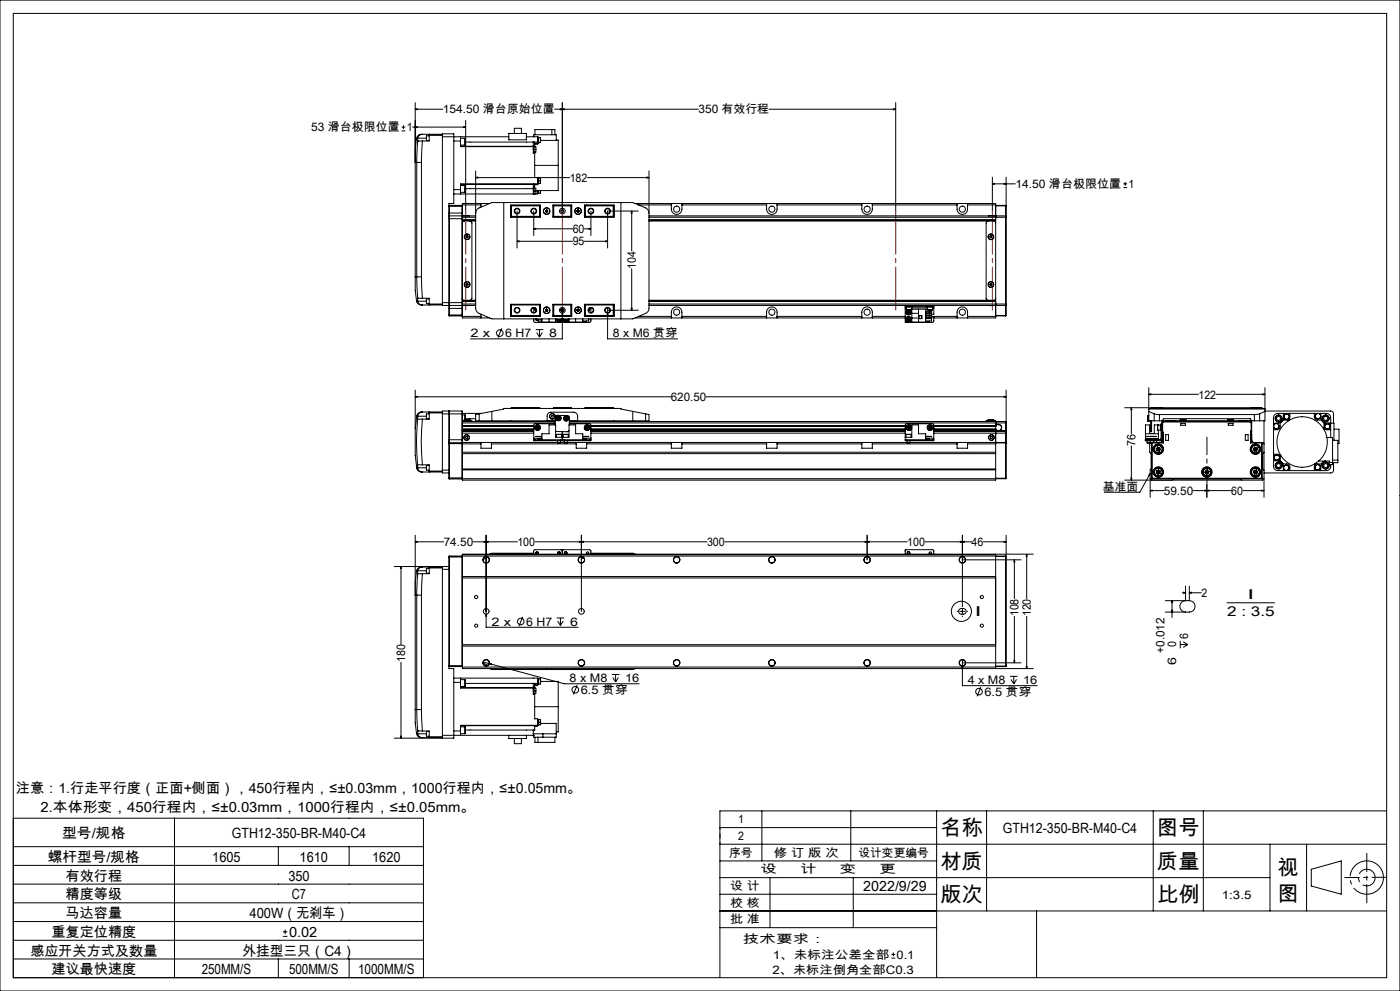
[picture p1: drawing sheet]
<svg xmlns="http://www.w3.org/2000/svg" width="420mm" height="297mm" viewBox="0 0 420 297" stroke-linecap="round" stroke-linejoin="round" font-family="sans-serif">
<g fill="none" stroke="#000" stroke-width=".3">
<path d="M0 0h420v297h-420zM4 4h412v289h-412zM120.5 39.2h1.1M120.5 38.1h1.1M121 37.5v1.2M123.8 38.1h15.9M124.6 32.7l.6-.1v.3zM124.6 38.1l.6-.1v.2zM124.6 32.7h8.2M124.6 30.8v52.2M139.1 38l.6 .1-.6 .1zM139.7 36.1v27.1"/>
<path d="M165.6 38.8v1.6M166.4 32.7h43.1M168.1 32.6l.6 .1-.6 .2zM168.7 32.7l.6-.1v.3zM168.7 30.8v32.4M230.7 32.7h38M268.1 32.6l.6 .1-.6 .2zM268.7 30.8v32.4M125 41.5l-.4 3.2v4h.4M125 41.5l.3 .1M125 48.7h1.4M125 48.7v34.3"/>
<path d="M125.3 41.6v.7M125.3 42.3l-.3 6.4M125.3 42.3h.1M125.3 42.3h1.4M125.3 41.4v.2M125.3 41.4h2.6M126.4 48.7v34.3M126.7 40.2a1.49 1.49 0 0 0-1.7 1.3M126.7 42.3l-.3 6.4M126.7 40.2l-.2 .1a1.37 1.37 0 0 0-1.2 1.1M126.7 40.2h6M127.9 40.7l.1 1.4"/>
<path d="M128 40.7h.1M128 40.7v1.4M128 40.7h.8M128 42.1h.8M128.8 40.2v.4M128.8 40.6v1.7h-2.1M128.8 40.6h3.9M132.7 41v-.9h3.4v20.9h-1.4v30.5M132.7 41v49.7M132.7 41h19.9M136.1 42.3h2M136.1 56.8h2"/>
<path d="M138.1 42.3v1.7h22.1v1.6h-.2M138.1 56.8v1.3M138.1 41v1.3M138.1 43.5h1.4M138.1 41.4h1.4M138.1 57.6h1.4M138.1 55.6h1.4M138.1 55.2h23.2M138.1 43.8h21.9M139.5 41.4v2.1M139.5 55.6v2M139.6 42.6h21.7"/>
<path d="M139.6 56.5h20.4M142.7 53.2l.6-.1v.3zM142.7 51.2v41.5l.7 1.1 4.2 1.8h42.2l4.4-2 .4-.6 .1-.6v-41.2M142.7 53.2h28.2M152.6 40h5.3v1.9h-5.3zM154.3 40v-1.6h2.1v1.6M157.9 41h3.4v1.6M160 43.8v1M160 44.8v1.1h.4M160 55.2h.1M160 42.6h.1M160 42.6v1.2"/>
<path d="M160 55.2v1.3M160 56.5v1.6M160 58.1h.1M160 56.4l.8 .1v.8M160 41h.1M160 44.8h.8M160 56.1h.4M160 43.7h.4M160 57.3h.8M160.1 41v-.6h6.8v1.7h-4.7M160.2 44h.6v.8M160.2 56.4v1.7"/>
<path d="M160.4 45.6v.3M160.4 56.1v.4M160.4 45.9v7.3h.9v1.9M160.4 43.7v.3M160.4 58.1h.1M160.4 49.6h7.1M160.5 40.4v-1.6h6v1.6M160.8 44.8v.8h-.6M160.8 57.3v.8h-.6M161.3 55.1v.1M161.3 53.3l.1 1.8M161.3 55.2l-.9 .1v.8"/>
<path d="M161.3 42.6v.4M161.3 43h-.9v.7M161.3 41.1h.3v1.7h-.3M161.3 55.1h-23.2v1.7M161.3 43v.2h-.9M161.3 57.1v1h-25.2M161.3 54.2h.9M161.4 53.4h.8v.8M161.4 41.1v1.7M161.4 57.1v.9M161.6 53.4v1.7h-.3M161.6 41.2h.6v1.6h-.6"/>
<path d="M161.6 57.1v.9h-.3M162.2 54.2v.8h-.6M162.2 57.1v.8h-.6M166.9 42h.6v7.6M167.5 49.6v7.5h-6.7M176.2 53.2h18.5M194.1 53.1l.6 .1-.6 .2zM297.7 55.1l.6-.1v.2zM297.7 55.1h6.9M297.7 53.1v10.1M301.2 55l.6 .1-.6 .1zM301.8 53.1v11.7"/>
<path d="M337 56.2h1.1M337 55.1h1.1M337.6 54.5v1.2M134.7 65.5h4M134.7 63.8h4M134.7 61.9h4M134.8 64.7v26.8M134.8 61.6v3.1M134.8 64.7h3.8M134.8 64.7l-.1 .1M134.8 61.6h-.1M134.8 61.6h3.8"/>
<path d="M138.6 64.7v26.8M138.6 61.6v3.1M138.6 64.7l.1 .1M138.6 61.6h.1M138.7 64.7v.1M138.7 64.8v.7M138.7 65.5v25.2M138.7 64.7h4M138.7 66h4M138.7 61.4h5.6M138.7 65.1h4M138.7 65.9h4"/>
<path d="M139.1 64.7h1.7M140 70.7h.3l.2 .3-.2 .3h-.4l-.1-.3zM141 66.2l.4 .2 .2 .4v22.6l-.2 .4-.4 .2M142.7 66.2h-3.4l-.5 .3-.1 .3M142.7 63.9l.3-1 .4-.4 4.2-1.8h42.2l4.2 1.8 .6 .7 .1 .7M144.3 61v1.1M146.9 61h-8.2v3.7M151.1 60.7v34.9M153.2 64.7h.1M153.2 61.5h8.9v3.5h-8.9zM153.3 61.6v3.4M153.3 61.6h8.8"/>
<path d="M153.3 61.6l.1 .1M153.4 61.7v3.1M153.4 64.8l-.1 .2h8.8M153.4 64.8h8.5M153.4 61.7h8.5M155.1 72.3l.6-.1v.3zM155.1 63.2v11.1M155.1 72.3h16.7M160.1 68.6l.6-.2v.3zM160.1 63.2v7.4M160.1 68.6h11.7M161.9 61.7v3.1"/>
<path d="M161.9 61.7l.1-.1v3.4l-.1-.2M163.7 63.4l.3 .2M163.7 63.1v.3M164 62.9l.3 .2M164 62.9l-.3 .2M164.3 63.1v.3M164.3 63.4l-.3 .2M165.9 61.5l.1 .1M165.9 61.5h5.6v3.5h-5.6zM165.9 61.6h5.6M165.9 65h5.6M166 61.6v3.4l.1-.2"/>
<path d="M166 61.6l.1 .1M166.1 61.7v3.1M166.1 64.8h5.2M166.1 61.7h5.2M171.3 61.7l.1-.1v3.4l-.1-.2M171.3 61.7v3.1M173.1 63.1v.3M173.1 63.4l.3 .2M173.4 62.9l.3 .2M173.4 62.9l-.3 .2M173.7 63.1v.3M173.7 63.4l-.3 .2"/>
<path d="M175.3 68.6h2M175.3 61.5h8.9v3.5h-8.9zM175.3 61.6h8.8M175.3 72.3h7M175.6 61.7l-.2-.1v3.4l.2-.2M175.6 61.7v3.1M175.6 64.8h8.4M175.6 61.7h8.4M176 61.5v.1M176.7 68.4l.6 .2-.6 .1zM177.3 63.2v7.4M181.7 72.2l.6 .1-.6 .2z"/>
<path d="M184 61.7v3.1M184 64.8l.1 .2h-8.8M184.1 61.6v3.4M184.1 64.7h.1M184.1 61.6l-.1 .1M186.3 60.7v34.9M189.5 63.2l.2 .6h-.4zM189.5 63.2v12M190.5 61h108.2v34.3h-18.6M191.5 63.2h-9.2v11.1M191.5 61.4h9.9M194.7 66.2h103.4l.4 .2 .2 .4"/>
<path d="M194.7 64.7h107M194.7 66h104M194.7 65.1h107M194.7 65.9h104M201.4 61a2.95 2.95 0 0 0 .5 2.8 1.58 1.58 0 0 0 1.7 .3 1.58 1.58 0 0 0 1-1.4v-1.7M204.6 61.4h25.4M230 61a3.2 3.2 0 0 0 .4 2.8 1.58 1.58 0 0 0 1.7 .3 1.58 1.58 0 0 0 1-1.4v-1.7M233.1 61.4h25.5M258.6 61a3.2 3.2 0 0 0 .4 2.8 1.58 1.58 0 0 0 1.7 .3 1.58 1.58 0 0 0 1-1.4v-1.7M261.7 61.4h25.4M287.1 61a3.2 3.2 0 0 0 .5 2.8 1.58 1.58 0 0 0 1.7 .3 1.58 1.58 0 0 0 1-1.4v-1.7M290.3 61.4h8.4"/>
<path d="M296.4 66.2l-.4 .2-.2 .4v22.6l.2 .4 .4 .2M296.6 64.7h1.7M297.2 70.7h.3l.1 .3-.2 .3-.4-.1zM298.7 61.6h3M298.7 61.7h3M301.7 64.7v.4M301.7 65.1h.1M301.7 64.7l.1 .1M301.7 61.6v.1M301.7 61.7v3M301.7 65.1v26M301.8 64.8v.3"/>
<path d="M301.8 65.1v26M124.6 83v4l.4 3.2M124.6 83h.4M125 90.2a1.5 1.5 0 0 0 1.7 1.2M125 83l.3 6.4M125 83h1.4M125.3 90.1l-.3 .1M125.3 90.1v.2M125.3 89.4h.1M125.3 89.4h1.4M125.3 89.4v.7M125.3 90.3a1.36 1.36 0 0 0 1.4 1.1"/>
<path d="M125.3 90.3h2.6M126.4 83l.3 6.4M126.7 89.4h2.1v1.7M126.7 91.4h6M128 89.6v1.4M128 89.6h.8M128 91h.8M128.8 91.1v.3M128.8 91.1h3.9M132.7 90.7v.8h2M132.7 90.7h6M134.7 91.5v.9"/>
<path d="M134.7 92.4l.1 2.3M134.7 91.5h.1M134.7 92.4h4M134.7 94.4h4M134.8 91.5v3.2M134.8 91.5h3.8M134.8 94.7h3.8M138.6 91.5v3.2M138.7 89.4l.1 .3 .5 .3h3.4M138.7 91.5h.1M138.7 90.7v.8M138.7 91.5v3.8h8.2"/>
<path d="M138.7 90.3h4M138.7 91.5h4M138.7 94.8h5.6M138.7 91.1h4M138.7 91.5h-.1M138.7 94.6l-.1 .1M139.1 91.5h1.7M139.8 85.2l.3-.3 .3 .2v.3l-.2 .2-.3-.1zM144.3 94.2v1.1M150.5 98.4l-1.1 2.8M153.2 91.5h.1M153.2 91.2h8.9v3.6h-8.9z"/>
<path d="M153.3 91.2v3.5M153.3 94.7h8.8M153.4 91.4h8.5M153.4 94.5h8.5M153.4 91.4v3.1M153.4 94.5l-.1 .2M160.1 95.6v.7l.4 .3h8M160.1 92.2v1.5M160.5 92.9h.3M160.5 92.4v.5M160.7 98.8h2.3M160.8 93h.1"/>
<path d="M160.8 93v.3M160.8 95.7v.2h1.8M160.9 95.9h.4M161 99.7l.9 1.3M161.5 94.7v.1M161.5 95.9v.6h1.1M161.9 91.4v3.1M161.9 91.4l.1-.1v3.4l-.1-.2M161.9 98.8v2.2M162.1 94.8h-1.3M162.1 91.3h-8.8l.1 .1M162.6 95.6v1h12.2v-1"/>
<path d="M162.7 99.7l-.8 1.3M163.7 93.1l.3 .2M163.7 92.8v.3M164 92.6l.3 .2M164 92.6l-.3 .2M164.3 92.8v.4M164.3 93.2l-.3 .1M164.7 95.6v1M165.9 91.2h5.6v3.6h-5.6zM165.9 94.7h5.6M165.9 91.3h5.6M166 94.7l-.1 .1"/>
<path d="M166.1 91.4l-.1-.1v3.4M166.1 91.4h5.2M166.1 94.5h5.2M166.1 91.4v3.1M166.1 94.5l-.1 .2M166.4 94.7v.1M166.6 94.7v.1M166.7 95.6v1M166.8 95.8h1.5M166.8 95.6v.2M167 95.8a.78 .78 0 0 0 .9 .6 .78 .78 0 0 0 .6-.8 .77 .77 0 0 1-.6 .7 .77 .77 0 0 1-.9-.5M167.1 94.7v.1"/>
<path d="M167.4 95.8l.2 .2M167.6 95.8v.2M167.9 95.8l.1 .1M168 95.9l-.4 .1M168 95.8v.1M168.3 92.9h.1M168.3 93.1l.1 .2M168.3 92.8v.1M168.3 95.6v.2M168.4 92.7h.6M168.7 93.8l.1 .6h-.2zM168.7 92.1v9.5h-27.6"/>
<path d="M168.9 95.6a.76 .76 0 0 0 .7 .7 .76 .76 0 0 0 .8-.5 .76 .76 0 0 1-.8 .6 .76 .76 0 0 1-.7-.8zM169.1 95.8h1.5M169.1 92.9h.1M169.1 92.8v.1M169.1 95.6v.2M169.1 93.1l-.1 .2M169.4 95.8v.1M169.4 95.9l.4 .1M169.7 95.8l.1 .2M170 95.8l-.2 .2M170.3 94.7v.1M170.6 95.6v.2"/>
<path d="M170.7 95.6v1M170.9 94.7v.1M171.3 91.4l.1-.1v3.4l-.1-.2M171.3 91.4v3.1M172.7 95.6v1M173.1 92.8v.3M173.1 93.1l.3 .2M173.4 92.6l.3 .2M173.4 92.6l-.3 .2M173.7 92.8v.4M173.7 93.2l-.3 .1M175.3 94.8h1.3"/>
<path d="M175.3 91.2h8.9v3.6h-8.9zM175.3 94.7h8.8M175.3 91.3h8.8l-.1 .1M175.6 91.4l-.2-.1v3.4l.2-.2M175.6 91.4h8.4M175.6 94.5h8.4M175.6 91.4v3.1M175.9 94.7v.1M175.9 96.2v.3h-1.1M176 94.7v.1M176.6 92.9h.3M176.6 95.7v.5h-1.8"/>
<path d="M176.9 92.9h-.3M176.9 92.4v.5M177.3 95.6v.7l-.5 .3h-7.9M177.3 92.2v1.5M182.3 93.8l.1 .6h-.3zM182.3 92.1v9.5h21M182.3 93h9.2M184 91.4v3.1M184 94.5l.1 .2M184.1 91.2v3.5M184.1 91.5h.1M189.3 92.4h.4l-.2 .6z"/>
<path d="M189.5 80.5v12.5M190.5 95.3h81.1M191.5 94.8h9.9M194.7 90.3h104M194.7 91.5h107M194.7 91.1h107M201.4 95.3a2.98 2.98 0 0 1 .5-2.9 1.58 1.58 0 0 1 1.7-.3 1.58 1.58 0 0 1 1 1.5v1.7M204.6 94.8h25.4M230 95.3a3.2 3.2 0 0 1 .4-2.9 1.58 1.58 0 0 1 1.7-.3 1.58 1.58 0 0 1 1 1.5v1.7M233.1 94.8h25.5M258.6 95.3a3.2 3.2 0 0 1 .4-2.9 1.58 1.58 0 0 1 1.7-.3 1.58 1.58 0 0 1 1 1.5v1.7M261.7 94.8h9.9"/>
<path d="M271.6 91.8h.4M271.6 91.8v.4M271.6 92.2v4.4h6.1v-3.9h-4.2M271.6 91.5v.3M271.6 92.7h.3M271.6 92.2h.3M271.9 91.8v.3h1.6v-.3M271.9 92.9h1M271.9 92.9h1.6M271.9 92.1v.8M272 91.5v.3M272 91.8h7.7"/>
<path d="M272.2 93.8l.3 .2M272.2 95.5v.4M272.2 95.5l.8 .2M272.2 92.9a.76 .76 0 0 0-.3 1 .76 .76 0 0 0 1 .4 .76 .76 0 0 0 .4-1M272.2 93.3v.5M272.2 93.3l.4 .3M272.2 95.9l.4 .1M272.3 92.9a.74 .74 0 0 0-.4 1 .74 .74 0 0 0 .9 .4 .74 .74 0 0 0 .4-1M272.5 95.2l.4 .1M272.5 95.2l-.3 .3M272.5 95.2l.1 .8M272.6 93.6l.3 .3"/>
<path d="M272.6 93.6l-.1 .4M272.6 93.6l-.4 .2M272.6 93.2l.3 .2M272.6 93.2l-.4 .1M272.6 93.2v.4M272.8 92.9l.4 .4M272.9 95.3l.1 .4M272.9 95.3l-.7 .6M272.9 92.9l.4 .4M272.9 93.9l-.4 .1M272.9 93.4v.5M272.9 93.4l-.3 .2"/>
<path d="M273 95.7l-.4 .3M273.5 92.9h-.6M273.5 92.1v.8M273.5 92.2h4.7M273.5 92.7v3.9M273.5 93.9h2.1M273.5 95.3h2.1M275.6 92.7v3.9M275.6 94.6h.9v.9h-.9zM277.7 93.3h1.8v.4M277.7 94h1.8v.5h-1.8M277.7 94.8h1.8v.4h-1.8"/>
<path d="M277.7 95.5h1.8M277.7 93.7h1.8M277.7 92.7h.5M278.1 91.8v.3h1.7M278.2 92.9h1.6M278.2 92.1v.8M278.8 95.2v.3a.35 .35 0 0 1 .3-.3 .35 .35 0 0 1 .4 .3M278.8 92.9v.4M278.8 94.5v.3M278.8 96.2v.3h-1.1M278.9 93.3h.4M279 95.3h.2"/>
<path d="M279.5 93.7l-.4 .3-.3-.3v.3M279.5 93.5v.2M279.5 95.5v.2M279.5 95h.6v1.3l-.4 .3h-7.9M279.5 95.5v.7h-1.8M279.5 94.8h7.6M279.7 91.8h.4M279.7 91.5v.3M279.8 92.1v.8M279.8 92.2h.3M279.8 92.1h.1M279.9 91.8v.3"/>
<path d="M280.1 91.8v.4M280.1 91.5v.3M280.1 92.2v2h-.6M287.1 95.3a3.2 3.2 0 0 1 .5-2.9 1.58 1.58 0 0 1 1.7-.3 1.58 1.58 0 0 1 1 1.5v1.7M290.3 94.8h8.4M296.6 91.5l1.6 .1M297 85.2l.2-.3 .3 .2 .1 .3-.3 .2zM298.2 91.6h.1M298.7 89.4l-.2 .4-.4 .2h-103.4M298.7 94.5h3M298.7 94.7h3M301.7 91.1h.1"/>
<path d="M301.7 91.1v.4M301.7 94.5h.1M301.7 94.5v.2M301.7 91.5v3M301.8 91.1v.3M301.8 91.4l-.1 .1M301.8 94.5l-.1 .2M301.8 91.4v3.1M124.6 118.9l.6-.1v.3zM124.6 116.9v11.6M124.6 118.9h76.6M211.8 118.9h90"/>
<path d="M301.2 118.8l.6 .1-.6 .2zM301.8 116.9v26.4M344.6 118.2l.6-.2v.4zM344.6 116.2v9.9M344.6 118.2h14.9M364.8 118.2h14.7M378.9 118l.6 .2-.6 .2zM379.5 116.2v9.9h-1.6M124.6 128.5v8l.4 3.7M125 124.7h.1M125 124.7l.3 .1M125 124.7l-.4 3.8"/>
<path d="M125.3 125.6a74.7 74.7 0 0 0 0 13.7M125.3 125.6h1.4M125.3 139.3v.9M125.3 124.8v.8M125.3 124.7v.1M125.3 124.7h2.6M126.7 123.5h-.2a1.43 1.43 0 0 0-1.5 1.2M126.7 125.6a66.6 66.6 0 0 0 0 13.7M126.7 139.3h-1.4M126.7 123.5a1.44 1.44 0 0 0-1.4 1.2M126.7 139.3h2.1v1.9M126.7 123.5h6"/>
<path d="M127.9 124.7l.1 .8M128 139.5h.1M127.9 139.5v.7M128 124l-.1 .7M128 124.7v.8M128 124v.7M128 139.5v.7M128 124h.8M128 125.5h.8M128 139.5h.8M128.8 123.5v.3M128.8 123.8h3.9"/>
<path d="M128.8 123.8v1.8h-2.1M132.7 124h6M132.7 124v16.9M134.7 123.2v9.5M134.7 123.3l.1 9.4M134.7 132.7l.1 10.8M134.7 131.8h4M134.7 133h4M134.8 132.7v10.8M134.8 132.7h3.8M134.8 132.7h-.1M138.6 123.2h-5.9v.8"/>
<path d="M138.6 123.2v9.5M138.6 123.2l.1 .8M138.6 132.7v10.8M138.6 132.7h.1M138.7 129.1v.2M138.7 124v2.7M138.7 129.3v2.5M138.7 126.1h.6M138.7 131.8v.8M138.7 124.4h.8M138.7 133h5.6M138.7 132.6h5.6"/>
<path d="M138.7 135.5h160M138.7 126.7v2.4M138.7 136h160M138.7 126.3h27.8M138.7 128.6h21.4M138.7 127.7h21.4M138.7 123.9h5.8M138.7 126.7h27.8M138.7 129.3h21.4M138.7 129.1h21.4M138.7 129.8h21.4M139.3 125.8h.1"/>
<path d="M139.3 126.1h2.3v.2M139.3 125.9h1.7M139.3 125.9v.4M139.3 125.8l1.7 .1M139.3 126.1h1.6M139.5 124.4l.1 1.4M139.5 124.4v1.4M139.6 125.5h3.1M139.7 130.9l.6 .1v.3h-.6zM141 125.9v.4M143.8 126.1h20.3v-1.4a1.14 1.14 0 0 1 1.2-1.2h6.8a1.21 1.21 0 0 1 1.2 1.2v1.4h20.4M143.8 124l-1.1 .2v1.9h1.1"/>
<path d="M143.8 124v2.1M144.3 132.6h3.1M144.3 132.6v1.7h3.1v-1.7M147.4 133h25.5M147.4 132.6h19.9M147.6 123.3v2.8M153.3 122.3h8.7M153.3 122.3v.1M153.3 126.1v.2M160.1 128.7h-21.4h21.4M160.1 127.6h-21.4l21.4 .1M160.1 131.8v.3h.4"/>
<path d="M160.1 131.8h.4M160.1 131.3v.5M160.1 131.3h2.5M160.5 131.8h7.8M160.5 132.1h7.8M160.5 131.8v.3M160.9 127.9v.5M160.9 128.4l.4 .2M160.9 127.9l.4 .3M161.3 127.7l-.4 .2M161.3 127.7l.3 .2M161.3 127.7v.5"/>
<path d="M161.3 128.2l.3 .1M161.3 128.2l-.4 .2M161.3 128.2v.4M161.6 128.3l-.3 .3M161.6 127.9v.4M161.6 127.9l-.3 .3M162 122.3v.1M162.6 131.8v-1.8h2.1v-2.7h2v3.8h4v-3.8h2v2.7h2.1v1.8M162.6 131.4h-1.1v.2h1.1M162.6 130.8h-1.8h1.8M164.1 126h2.4M166 122.3h5.4"/>
<path d="M166 122.3v.1M166.5 127l-6.2 .1-.2 .2v4M166.5 127.3l.1-2.4 .4-.4 3.5 .1 .4 .4-.1 2.3M167 130.2h.1M166.9 130.2h1.6M166.9 130.2v.9M167 130.2h1.5M167.1 125.2l.2 .4M167.1 125.2l.5 .1M167.3 125.6l.4 .1M167.3 132.7h.8M167.3 132.1v.6"/>
<path d="M167.5 124.9l-.4 .3M167.5 124.9l.4 .1M167.5 124.9l.1 .4M167.6 125.3l.1 .4M167.6 125.3l.4 .1M167.6 125.3l-.3 .3M167.9 125l.1 .4M167.9 125l-.3 .3M168 125.4l-.3 .3M168.1 132.1v.6M168.1 132.6h1.2M168.3 131.8h.8"/>
<path d="M168.3 132.1h.4M168.3 131.8v.3M168.5 130.2h.1M168.5 130.2v.9M168.7 132.1h.4M168.7 129.4v2.7M168.9 130.2h.1M168.9 130.2h1.6M168.9 130.2v.9M169.1 131.8h7.7M169.1 132.1h7.7M169.1 131.8v.3"/>
<path d="M169.3 132.7h.8M169.3 132.1v.6M169.4 125.3l.1 .4M169.4 125.3l.5 .1M169.5 125.7l.5 .1M169.7 125l-.3 .3M169.7 125l.4 .1M169.7 125l.2 .4M169.9 125.4l-.4 .3M169.9 125.4l.1 .4M169.9 125.4l.4 .1M170.1 132.1v.6"/>
<path d="M170.1 132.6h2.8M170.1 125.1l.2 .4M170.1 125.1l-.2 .3M170.3 125.5l-.3 .3M170.5 130.2h.1M170.5 130.2v.9M170.7 129l-.4 .4-3.6-.2M170.8 127l6.3 .1 .2 .2v4M170.8 126.3h130.9M170.8 126h2.5M170.8 126.7h130.9M171.4 122.3v.1"/>
<path d="M172.9 132.6h3.1M172.9 132.6v1.7h3.1v-1.7M174.8 131.4h1.1v.2h-1.1M174.8 130.8h1.8h-1.8M174.8 131.3h2.5M175.4 122.3h8.7M175.4 122.3v.1M175.8 128v.4M175.8 128l.7 .3M175.8 128.4l.4 .2M176 133h25.4M176 132.6h25.4"/>
<path d="M176.1 127.7l.4 .2M176.1 127.7l-.3 .3M176.1 127.7l.1 .9M176.5 127.9v.4M176.5 127.9l-.7 .5M176.5 128.3l-.3 .3M176.8 131.8h.5M176.8 131.8v.3M177.3 131.8v.3h-.5M177.3 131.3v.5M177.3 128.7h94.3M177.3 127.7h94.3"/>
<path d="M177.3 128.6h94.3M177.3 129.3h94.3M177.3 129.1h94.3M177.3 129.8h94.3M177.3 127.6h94.3M184.1 122.3v.1M184.1 126.1v.2M189.8 123.3l-3.5-.7v-.2h-35.2v.2l-7.3 1.4M189.8 123.3v2.8M189.8 123.3l3.9 .7M193.7 124l1 .2v1.9h-1M193.7 124v2.1"/>
<path d="M201.4 132.6h3.2M201.4 132.6v1.7h3.2v-1.7M204.6 133h25.4M204.6 132.6h25.4M230 132.6h3.1M230 132.6v1.7h3.1v-1.7M233.1 133h25.5M233.1 132.6h25.5M258.6 132.6h3.1M258.6 132.6v1.7h3.1v-1.7M261.7 133h25.4M261.7 132.6h10.4"/>
<path d="M271.6 131.8h.4M271.6 131.1h1.9v-3.8h2.1v2.7h2.1v1.8M271.8 130.2h1.5M271.8 130.2v.9M271.8 130.2h.1M272 131.8h7.7M272 131.8v.3M272 132.1h7.7M272.1 132.7h.9M272.1 132.1v.6M272.3 128.3l.3 .3M272.4 127.8l-.1 .5"/>
<path d="M272.4 127.8l.3 .4M272.7 128.2l-.4 .1M272.7 128.2l.3 .2M272.8 127.7l.3 .3M272.8 127.7l-.4 .1M272.8 127.7l-.2 .9M273 132.1v.6M273 132.6h14.1M273 128.4l-.4 .2M273.1 128l-.1 .4M273.1 128l-.4 .2M273.3 130.2h.1"/>
<path d="M273.3 130.2v.9M277.7 131.4h1.1v.2h-1.1M277.7 130.8h1.8h-1.8M277.7 131.3h2.4M278.6 128v.4M278.6 128l.8 .3M278.6 128.4l.4 .2M278.9 127.7l.4 .2M278.9 127.7l-.3 .3M278.9 127.7l.1 .9M279.3 127.9l.1 .4M279.3 127.9l-.7 .5"/>
<path d="M279.4 128.3l-.4 .3M279.7 131.8h.4M279.7 131.8v.3M280.1 127.6l18.6 .1M280.1 131.8v.3h-.4M280.1 131.3v-4l-.2-.2-7.9-.1-.4 .3v4.8h.4M280.1 131.3v.5M280.1 128.7h18.6M280.1 127.7h18.6M280.1 128.6h18.6M280.1 129.3h21.6M280.1 129.8h21.6"/>
<path d="M287.1 132.6h3.2M287.1 132.6v1.7h3.2v-1.7M290.3 133h8.4M290.3 132.6h11.4M296.4 125.9h1.7M296.4 125.9v.4M296.5 126.1h1.6M297.3 130.8l.3 .1 .1 .3-.2 .2h-.3zM298.1 125.8l-1.7 .1M298.1 125.8v.1M298.1 126.1h.6v3M298.1 126.1h-2.3v.2"/>
<path d="M298.1 125.9v.4M298.7 128.7h-18.6M298.7 129.1v14.8h-160v-11.3M298.7 128.7h.1M298.7 127.7h.1M298.7 129.1h.1M298.7 132.7h3M298.7 129.1h3M298.7 127.2h.8M298.7 127.3h.8M299.5 127.3a.88 .88 0 0 1 .9 .9 .88 .88 0 0 1-.9 .8M299.5 127.2a.98 .98 0 0 1 1 .8 .98 .98 0 0 1-.7 1.1"/>
<path d="M299.5 127.2v.1M299.5 129v.1M299.5 129l-19.4 .1M301.7 132.6v.1M301.7 126.3v.4M301.7 129.1h.1M301.7 129.1v.2M301.7 129.3v.5M301.7 126.7v2.4M301.7 129.8v2.8M301.7 132.7v10.6M301.8 129.2l-.1 .1"/>
<path d="M301.8 129.1h.1M301.8 129.2l-.1 .6M337.4 122.2l41.2 .1M339.4 122.2l.1 .6h-.2zM339.4 122.2v7.9M339.4 133.6v10.3M343.6 130h3.9M343.7 131.4h3.8v.2h-3.8zM344 131.8h-.4v.3h.4M344 131.8h3.9M344 130.8h.7zM344 132.1h1.2"/>
<path d="M344 131.8v.3M344.1 132.7h.9M344.1 132.1v.6M344.3 124.7l.1 1.5M344.4 124.6l-.1 .1M344.4 124.6h.1M344.4 124.6v1.6M344.4 124.6h.2M344.6 122.4h34.9M344.6 122.6h34.9M344.6 123.3l1.7 .7M345 130.8h.4z"/>
<path d="M345 132.1v.6M345.2 132.1h.8M345.2 131.8v.3M345.2 128.9v.5h.3v-.5M345.2 128.9h.3M345.2 126.1v2.8M345.5 132.7h.2M345.5 122.3h3.4M345.5 122.3v.1M345.5 126.1v2.8M345.5 132.7v10.6M345.7 132.7h3.3"/>
<path d="M345.7 122.2l-.2 .1M345.7 132.7v10.6M345.7 130.8h.4zM346 131.8v.3M346 132.1h1.9M346.1 132.1v.5M346.3 124l1.5 .2M346.3 126.1h1.5M346.3 126.1l-1.9 .1M346.3 124v2.1M346.5 130.8h.4zM346.9 134.5l.2 .6"/>
<path d="M346.9 134.5l.6 .1M347 132.1v.5M347.1 135.1l.6 .1M347.3 127.4v1.5zM347.3 134l-.4 .5M347.3 134l.6 .1M347.3 134l.2 .6M347.3 128.9h.8M347.5 134.6l.2 .6M347.5 134.6l.7 .1M347.5 134.6l-.4 .5M347.5 127.3v.1"/>
<path d="M347.5 128.9v2.9M347.8 126.1h.9M347.8 124.2h28.5M347.8 124.2v1.9M347.9 131.8v.3M347.9 134.1l.3 .6M347.9 134.1l-.4 .5M348.1 127.4l-1.8-.1v2.6h-1.4v-2.6h-1.3v4.5M348.2 134.7l-.5 .5M348.3 127.3h-.2v1.7h.2M348.3 131.3l-.4 .5M348.3 131.3h.3"/>
<path d="M348.3 127.5h.4M348.3 127.5v3.8M348.6 131.5l-.7 .6M348.6 132l-.5 .6M348.7 130.3v1.7M348.7 127h-.4v.5M348.7 126.1l.4-.6h26l.4 .6M348.7 132h.1M348.7 130.3h.1M348.7 126.1v4.2M348.7 129.3l.1 .5M348.7 126h26.7"/>
<path d="M348.7 132l-.4 .6M348.7 126v.5M348.7 129.3v1M348.8 130.3h.1M348.8 129.2l.2 .6M348.8 129.1h.1M348.8 129.1l-.1 .2M348.8 129.2l-.1 .1M348.8 130.3v1.7M348.8 122.2l.1 .1M348.8 126.7v2.4M348.8 131.9v.1"/>
<path d="M348.8 132.6l.2 .1M348.8 129.8h.2M348.8 132.6h-3.5l-.4 .4v2.5l.4 .5v4.5l-.2 .3v8.2M348.8 129.8v2.8M348.9 122.3v.1M349 129.8v2.9M349.1 126.5l-.3 .2M349.1 126.3v.2M349.1 126.3l-.4 .3 .1 .1M349.1 126.3h26M349.1 126.5h26M349.7 130.3h.9v1.7h-.9z"/>
<path d="M350.2 126.3v-.2h.6v.2M352.5 126v.1M354 126l.1 .1M354 126h1.8M354 125.9h1.1M354 125.9v.1M354.2 126.9h1.4v.6h-1.4zM355.1 125.8l-1.1 .1M355.1 125.8l.7 .1M355.1 125.9h.7M355.8 126l-.1 .1M355.8 125.9v.1"/>
<path d="M368.3 126l.1 .1M368.3 126h1.8M368.3 125.9h1.2M368.3 125.9v.1M368.5 126.9h1.4v.6h-1.4zM369.4 125.8l-1.1 .1M369.4 125.8h.6M370 125.8l.1 .1M370.1 126l-.1 .1M370.1 125.9v.1M371.7 126v.1M373.3 126.3v-.2h.6v.2"/>
<path d="M373.6 130.3h.8v1.7h-.8zM375.1 126.5l.3 .2M375.1 126.3v.2M375.1 126.3l.3 .2v.2M375.1 129.8h.2M375.1 132.7h3.4M375.1 129.8v2.9M375.2 122.3h3.4M375.2 122.3v.1M375.3 131.9v.1M375.3 132.6l-.2 .1M375.3 132.6h3.5l.4 .4"/>
<path d="M375.3 129.8v2.8M375.3 130.3h.1M375.3 129.2l-.2 .6M375.3 129.2l.2 .1M375.3 130.3v1.7M375.3 132h.2M375.3 130.3h.2M375.4 129.1l-.1 .1M375.4 129.1l.1 .2M375.4 126.7v2.4M375.4 122.2l-.2 .1M375.4 126v.5"/>
<path d="M375.4 129.3v1M375.4 132l.4 .6M375.5 130.3v1.7M375.5 129.3l-.2 .5M375.5 132l.5 .6M375.5 126.1h.8M375.5 126.1v4.2M376 134.5l.2 .6M376 134.5l.6 .1M376.2 135.1l.7 .1M376.3 126.1h1.6M376.3 124.2v1.9"/>
<path d="M376.4 134l-.4 .5M376.4 134l.6 .1M376.4 134l.5 1.2M376.6 134.6l-.4 .5M376.6 134.6l.7 .1M377 134.1l.3 .6M377 134.1l-.4 .5M377.3 134.7l-.4 .5M377.9 124l-1.6 .2M377.9 124v2.1M378.5 132.7h.1M378.5 132.7v10.6"/>
<path d="M378.6 122.3v.1M378.6 132.7v10.6M379.2 126.1v22.9M379.2 135.5l-.4 .5v4.5l.4 .5M379.5 123.2h19.7a.84 .84 0 0 1 .9 .8v2.8M379.5 123.3l-1.6 .7M382.1 136.1h1.2l.5 .3 .3-.2M382.1 138l1.5 .2M382.1 127.8v12a1.33 1.33 0 0 0 1.3 1.2h2.4M383 125.1l.6-.4 .5 .4v.6l-.5 .3-.6-.3zM383.2 139h.7l.3 .6-.3 .5h-.7l-.3-.5zM383.6 138.2l.5 .1"/>
<path d="M383.6 138.2a2.09 2.09 0 0 1 1.4 2.6l.1 .2M384.1 138.3l.7 .7h1.2a1.02 1.02 0 0 1 1 1v1M384.3 136.6l-.2 .2v1.5M384.8 125.9l-.7 .8v1.1a.96 .96 0 0 1-1 1h-1M384.8 125.9h1.5l.2 .2M384.9 125.5l-.1 .4M384.9 125.5a2.09 2.09 0 0 1-2.6 1.4h-.2M385.1 123.9l-.2 1.6M386 124.1a.83 .83 0 0 1 .8 .8 .83 .83 0 0 1-.8 .8M386 124.1a.83 .83 0 0 0-.9 .8 .83 .83 0 0 0 .9 .8M387 123.9v1.2l-.3 .5 .2 .3M394.3 123.9v1a.97 .97 0 0 0 1 1h1.1"/>
<path d="M394.4 139l.2 .3-.3 .5v1.2M394.8 138.8l.1 .2h1.5M395.3 123.9h-11.9a1.33 1.33 0 0 0-1.3 1.3v2.4M395.3 139.2a.85 .85 0 0 0-.8 .8 .85 .85 0 0 0 .8 .9M395.3 139.2a.85 .85 0 0 1 .9 .8 .85 .85 0 0 1-.9 .9M395.3 139.2a.86 .86 0 0 0-.9 .8 .86 .86 0 0 0 .9 .9M395.4 123.9a.79 .79 0 0 0-.8 .8 .79 .79 0 0 0 .8 .8M395.4 123.9a.79 .79 0 0 1 .8 .8 .79 .79 0 0 1-.8 .8M395.4 123.9a.85 .85 0 0 0-.8 .8 .85 .85 0 0 0 .8 .9M395.4 123.9a.85 .85 0 0 1 .9 .8 .85 .85 0 0 1-.9 .9M395.5 123.9h2.4a1.33 1.33 0 0 1 1.3 1.3v5.9M395.6 138.1v.1"/>
<path d="M396.2 123.9l.3 2M396.4 139l-.2 2M396.4 125.9l.8 .8M397 126.6l.6 .1M397.1 139.2l.6-.3 .6 .3v.7l-.6 .3-.6-.3zM397.2 128.7l.3-.2 .5 .3h1.2M397.2 126.7h.4M397.2 126.7v1.5l-.2 .1M397.3 127.8a.86 .86 0 0 0 .9 .9 .86 .86 0 0 0 .9-.9M397.4 127.8a.85 .85 0 0 0 .8 .9 .85 .85 0 0 0 .9-.9M397.4 127.8a.85 .85 0 0 1 .8-.8 .85 .85 0 0 1 .9 .8M397.4 124.8h.6l.4 .6-.4 .6h-.6l-.3-.6z"/>
<path d="M397.6 126.7l1.6 .2M397.7 138.2a1.36 1.36 0 0 0-1.3 .8M398.1 131.1h1.7v8.1h-1v-1h-3.2M398.3 126.8h1.9v5.2M398.8 138.6h1M399.2 139.2a1.39 1.39 0 0 1-1.3 1.8h-11.9M399.8 132h1.6v6.7h-1.6M399.8 137.9h1.6M400.1 138.7v2.2a.84 .84 0 0 1-.9 .8h-20M400.2 128.6h1.5v4.3h-.3M125 140.2a1.44 1.44 0 0 0 1.7 1.3M125 140.2h.1"/>
<path d="M125.3 140.2a1.39 1.39 0 0 0 1.4 1.3M125.3 140.2h-.3M125.3 140.2h.1M125.3 140.2h2.6M126.7 141.5h6M127.9 140.2l.1 .7M128 140.2v.7M128 140.9h.8M128.8 141.2v.3M128.8 141.2h3.9M132.7 140.9v.8h2M132.7 140.9h2"/>
<path d="M134.7 143.2h4M134.8 143.5h3.8M138.7 143.5h163M138.7 140.8h160M138.7 140.5h160M138.7 143.4l-.1 .1M298.7 143.3h3M301.7 143.3h.1M301.7 143.3v.2M301.8 143.3l-.1 .2M339.3 143.3h.2l-.1 .6zM345.1 141.9l-.2 .6-.3-.1z"/>
<path d="M345.1 141.9l-3.2 5.6h-10.6M345.1 143.5l.4 .4M345.1 147l.6-.1v.3zM345.1 147h4M345.5 143.3h.2M345.5 143.3l.2 .2M345.7 143.3v.2M345.7 143.5h32.8M345.7 143.3h32.8M346.9 141.7l.5 .4M347 141.1l-.1 .6M347 141.1l.5 .4"/>
<path d="M347.5 141.5l-.1 .6M347.5 141.5l.5 .4M347.5 141.5l-.6 .2M347.6 140.8l.5 .4M347.6 140.8l-.6 .3M347.6 140.8l-.1 .7M348 141.9l-.6 .2M348.1 141.2l-.1 .7M348.1 141.2l-.6 .3M352 143.5h20.1M352.1 143.5l-.5 .4M361.4 141.6l.4 .5"/>
<path d="M361.5 146.9l.6 .1-.6 .2zM361.6 141l-.2 .6M361.6 141l.5 .5M362.1 141.5l.4 .5M362.1 141.5l-.7 .1M362.1 147l.6-.1v.3zM362.1 145.3v3.7M362.3 140.8l-.7 .2M362.3 140.8l.4 .5M362.3 140.8l-.5 1.3M362.5 142l-.7 .1M362.7 141.3l-.2 .7"/>
<path d="M362.7 141.3l-.6 .2M369.4 147h-11.4M372.1 143.5l.4 .4M372.9 147h6.3M376 141.5l.3 .6M376.3 140.9l-.3 .6M376.3 140.9l.3 .6M376.6 141.5l-.3 .6M376.6 141.5l.4 .5M376.9 140.9l.4 .5M376.9 140.9h-.6M376.9 140.9l-.3 .6"/>
<path d="M377 142l-.7 .1M377.3 141.4l-.3 .6M377.3 141.4l-1.3 .1M378.5 143.3h.1M378.5 143.3v.2M378.6 146.9l.6 .1-.6 .2zM378.6 143.3l-.1 .2M379.2 143.5l-.4 .4h-41.4M120.3 169.8l.1 .6h-.2zM120.3 169.8v23.3M124.6 162.4l.6-.2v.4zM124.6 160.4v52.3"/>
<path d="M124.6 162.4h8.5M125 171.2l-.4 3.2v4h.4M125 171.2h.3M125 178.4h1.4M125 178.4v34.3M125.3 171.2v.7M125.3 171.9l-.3 6.5M125.3 171.9h.1M125.3 171.9h1.4M125.3 171.1v.1M125.3 171.1h2.6M126.4 178.4v34.3"/>
<path d="M126.7 169.9a1.49 1.49 0 0 0-1.7 1.3M126.7 171.9l-.3 6.5M126.7 169.9a1.42 1.42 0 0 0-1.4 1.2M126.7 169.9h6M128 170.4v1.4M128 170.4h.8M128 171.8h.8M128.8 169.9v.3M128.8 170.2v1.7h-2.1M128.8 170.2h3.9M132.7 169.8v.8M132.7 170.6v49.8"/>
<path d="M132.7 170.6h2M134.7 169.8h-16.4M134.7 167h4M134.8 166.6l-.1 33.8h1.4v20.8h-17.8M134.8 166.6v33.2M134.8 166.6h3.8M138.6 166.6v33.2M138.6 166.6l.1 .1M138.7 166.6h163M138.7 172.8h160M138.7 173.2h160M138.7 166.2h160"/>
<path d="M142 162.4h13.2M145.2 162.2l.6 .2-.6 .2zM145.8 162.4l.6-.2v.4zM145.8 160.4v27.6h27.6M146.4 167l-1.5 .7M160.1 166.1v-1l.4-.4h7.8l.4 .5 .4-.5h7.8l.4 .4v1M160.1 165.8h-12.5l-.7 .3M160.5 162.4h51.6M160.8 165.8h.1M160.8 165.6v.2M160.8 165.9h.7M160.9 165.4h.4"/>
<path d="M161 166.1a.36 .36 0 0 1-.2-.6 .36 .36 0 0 1 .6 0 .36 .36 0 0 1-.2 .6M161.5 165.6v.2M167.5 166.1a.43 .43 0 0 1-.1-.7 .43 .43 0 0 1 .6 0 .43 .43 0 0 1 0 .7M168.5 164.8h.4M168.7 164.8v1.3M169.4 166.1a.43 .43 0 0 1 0-.7 .43 .43 0 0 1 .6 0 .43 .43 0 0 1 0 .7M173.8 162.2l.6 .2-.6 .2zM174.4 162.4l.6-.2v.4zM174.4 160.4v22.8M174.4 166.9l.3 .3 .5 .1M174.8 167v.3M175.9 165.6v.2"/>
<path d="M175.9 165.9h.7M176.2 166.1a.36 .36 0 0 1-.2-.6 .36 .36 0 0 1 .6 0 .36 .36 0 0 1-.2 .6M176.6 165.6v.2M176.6 165.8h.1M177.3 165.8h12.5l.7 .3M259.5 162.2l.6 .2-.6 .2zM260.1 162.4l.6-.2v.4zM260.1 160.4v7.4M271.6 165.2l.3-.5h7.9l.3 .4v1M271.8 164.8h-.2v1.3M272.2 162.4h-54.8M272.3 166.1a.43 .43 0 0 1-.1-.7 .43 .43 0 0 1 .7 0 .43 .43 0 0 1-.1 .7"/>
<path d="M277.5 162.4h14M278.8 165.6v.2M278.8 165.9h.7M279 166.1a.36 .36 0 0 1-.2-.6 .36 .36 0 0 1 .6 0 .36 .36 0 0 1-.2 .6M279.5 165.6v.2M288.1 162.2l.6 .2-.6 .2zM288.7 160.4v21.2M288.7 167.8h17.6M288.7 162.4l.6-.2v.4zM295 162.4h6.8M298.7 166.1v34.3M298.7 166.8h3"/>
<path d="M301.2 162.2l.6 .2-.6 .2zM301.7 166.6v.2M301.7 166.8v32.8M301.8 160.4v39.2M304.3 167.8l.1 .6h-.2zM304.3 167.8v11.6M308 166.1l.2 .6h-.4zM308 166.1v13.3M310 166.1h-171.3v34.3h171.3M354.7 177.7h1M355.1 177.5l.6 .2-.6 .1zM355.7 175.6v4.4a1.71 1.71 0 0 0-1.7 1.7 1.71 1.71 0 0 0 1.7 1.7"/>
<path d="M356.8 177.7l.6-.2v.3zM356.8 175.6v4.4M356.8 177.7h3.6M120.3 198.5v22.7M134.7 199.5h4M134.7 199.7l.1 .1M134.8 199.8h3.8M138.7 193.2h160M138.7 199.9h160M138.7 193.6h160M138.7 199.7l-.1 .1M144.9 198.8l1.5 .6"/>
<path d="M144.9 198.4l1.9 .5M145.8 184.1l.2 .6h-.3zM146.8 198.9h.6l-.1 .3zM146.8 198.9l22.5 6h22.4M156.8 184.9l-1.1 2.8M167 185.2h2.3M167.3 186.1l.8 1.4M168.1 185.2v2.3M169 186.1l-.9 1.4M287.9 182.6a1.12 1.12 0 0 1 1.3-.2 1.12 1.12 0 0 1 .5 1.3 1.11 1.11 0 0 1-1.4 .5 1.11 1.11 0 0 1-.6-1.4zM288 183.2h1.4M288.7 199.6l.2 .6h-.4z"/>
<path d="M288.7 197.7v7.8h22.5M288.7 182.5v1.4M288.7 198.6h17.6M298.7 199.8h3M298.7 199.6h3M301.7 199.6h.1M301.7 199.6v.2M301.8 199.6l-.1 .2M304.2 198h.2l-.1 .6zM304.3 184.7v13.9M307.8 199.8h.4l-.2 .6zM308 184.7v15.7"/>
<path d="M351.4 182.8h.4l-.2 .6zM351.6 180l.2 .6h-.4zM351.6 180v5.1M354.1 192v2.3M354.1 193.2h2.2M355 192.3l1.3 .9M356.3 193.2l-1.3 .8M356.8 180a1.71 1.71 0 0 1 1.7 1.7 1.71 1.71 0 0 1-1.7 1.7h-7.2M356.8 180h-7.2M368.1 180.7h14.3M124.6 212.7v3.9l.4 3.2M124.6 212.7h.4"/>
<path d="M125 219.8a1.49 1.49 0 0 0 1.7 1.3M125 212.7h1.4M125 212.7l.3 6.4M125.3 219.8h-.3M125.3 219.8v.1M125.3 219.1h.1M125.3 219.1h1.4M125.3 219.1v.7M125.3 219.9v.1a1.42 1.42 0 0 0 1.4 1.1M125.3 219.9h2.6M126.4 212.7l.3 6.4M126.7 219.1h2.1v1.7"/>
<path d="M128 219.2v1.5M128 219.2h.8M136.1 203.2h25.2v1.6M136.1 219.1h2M136.1 204.5h2M138.1 204.5v1.7h22.1v1.7h-.2M138.1 219.1v1.3M138.1 203.2v1.3M138.1 219.9h1.4M138.1 217.8h1.4M138.1 205.7h1.4M138.1 203.7h1.4"/>
<path d="M138.1 217.5h23.2M138.1 206.1h21.9M139.5 217.8v2.1M139.5 203.7v2M139.6 218.8l20.4 .1M139.6 204.8h21.7M146.9 200.4l.7 .3h16.5M160 207v1.1h.4M160 206.1v.9M160 204.8h.1M160 204.8v1.3M160 203.2h.1"/>
<path d="M160 218.9v1.5M160 219.9h6.9M160 207h.8M160 206h.4M160.2 206.2h.6v.8M160.4 207.8v.3M160.4 208.1v7.3h.9v2M160.4 206v.2M160.4 211.8h7.1M160.8 207v.8h-.6M161.3 217.4v.1M161.3 215.6l.1 1.7"/>
<path d="M161.3 217.5l-.9 .1v1.3h-.4M161.3 204.8v.4M161.3 205.2h-.9v.8M161.3 203.4h.3v1.7h-.3M161.3 205.2v.3h-.9M161.3 217.4h-23.2v1.7M161.3 216.5h.9M161.4 215.6h.8v.9M161.4 203.4v1.7M161.6 215.6v1.7h-.3M161.6 203.4h.6v1.6h-.6M162.2 216.5v.7h-.6"/>
<path d="M162.2 204.2h5.3v7.6M162.2 216.8h4.7v4.1h-6.8v-.5h-27.4M162.9 219.9v1M164.1 200.7h1.2M164.1 200.4v.3M165.3 200.7h6.8M165.3 200.4v.3M167.5 211.8v7.6h-.6M172.1 200.7h1.2M172.1 200.4v.3M173.1 205.3l-1.1 2.8M173.3 200.4v.3"/>
<path d="M183.6 202.1h2.2M183.8 203l.9 1.4M184.7 202.1v2.3M185.5 203l-.8 1.4M190.5 200.4l-.7 .3h-16.5M294.3 205.9l-1.2 2.8M303 202.7h2.3M303.3 203.6l.8 1.4M304.1 202.7v2.3M305 203.6l-.9 1.4M120.2 220.6h.2l-.1 .6zM126.7 221.1h6"/>
<path d="M128 220.7h.8M128.8 220.8v.3M128.8 220.8h3.9M132.7 220.4v.8M152.6 220.4v.9h5.3v-.9M154.3 221.3v1.6h2.1v-1.6M160 220.4h.1M160.5 220.9v1.6h6v-1.6M161.4 220.9v1.6M4 245.2h123v47.8M4 253.7h123M4 259.4h123"/>
<path d="M52.4 245.2v47.8M83.5 253.7v5.7M104.7 253.7v5.7M216 253h200M216 248h65M216 258h65M228.6 243v15M255.2 243v15M281 243v50M296 243v30M346 243v30M361 243v30"/>
<path d="M381 253v20M392 253v20M416 243h-200v50M4 265h123M4 270.6h123M4 276.2h123M84.9 279.3h1.3M85.5 278.6v1.3M216 278h65M216 273h200M216 263h165M216 268h65"/>
<path d="M231 263v15M256 263v15M311 273v20M393.4 260.5l9-2.5v10l-9-2.5zM4 281.8h123M4 287.4h123M83.5 287.4v5.6M84.9 280.6h1.3M104.7 287.4v5.6M267.4 287.2h1.2M267.4 286h1.2M268 285.5v1.1"/>
<circle cx="140.1" cy="71" r=".83"/>
<circle cx="140.1" cy="71" r=".85"/>
<circle cx="155.1" cy="63.3" r=".72"/>
<circle cx="155.1" cy="63.3" r=".87"/>
<circle cx="160.1" cy="63.3" r=".72"/>
<circle cx="160.1" cy="63.3" r=".86"/>
<circle cx="164" cy="63.3" r=".96"/>
<circle cx="164" cy="63.3" r=".98"/>
<circle cx="168.7" cy="63.2" r=".85"/>
<circle cx="168.7" cy="63.3" r=".43"/>
<circle cx="173.4" cy="63.3" r=".98"/>
<circle cx="173.4" cy="63.3" r=".97"/>
<circle cx="177.3" cy="63.3" r=".71"/>
<circle cx="177.3" cy="63.3" r=".86"/>
<circle cx="182.3" cy="63.3" r=".87"/>
<circle cx="182.3" cy="63.3" r=".71"/>
<circle cx="203" cy="62.7" r=".92"/>
<circle cx="231.6" cy="62.7" r=".92"/>
<circle cx="260.1" cy="62.7" r=".93"/>
<circle cx="288.7" cy="62.7" r=".93"/>
<circle cx="297.3" cy="71" r=".86"/>
<circle cx="297.3" cy="71" r=".81"/>
<circle cx="140.1" cy="85.3" r=".86"/>
<circle cx="140.1" cy="85.3" r=".81"/>
<circle cx="149.9" cy="99.8" r=".99"/>
<circle cx="155.1" cy="93" r=".72"/>
<circle cx="155.1" cy="93" r=".87"/>
<circle cx="160.1" cy="93" r=".72"/>
<circle cx="160.1" cy="93" r=".86"/>
<circle cx="164" cy="93" r=".95"/>
<circle cx="164" cy="93" r=".99"/>
<circle cx="168.7" cy="93" r=".85"/>
<circle cx="168.7" cy="93" r=".43"/>
<circle cx="173.4" cy="93" r=".99"/>
<circle cx="173.4" cy="93" r=".96"/>
<circle cx="177.3" cy="93" r=".71"/>
<circle cx="177.3" cy="93" r=".86"/>
<circle cx="182.3" cy="93" r=".87"/>
<circle cx="182.3" cy="93" r=".71"/>
<circle cx="203" cy="93.5" r=".92"/>
<circle cx="231.6" cy="93.5" r=".92"/>
<circle cx="260.1" cy="93.6" r=".93"/>
<circle cx="272.6" cy="95.6" r=".73"/>
<circle cx="272.6" cy="95.6" r=".77"/>
<circle cx="288.7" cy="93.5" r=".93"/>
<circle cx="297.3" cy="85.3" r=".82"/>
<circle cx="297.3" cy="85.3" r=".87"/>
<circle cx="140" cy="131.1" r=".85"/>
<circle cx="140" cy="131.1" r=".8"/>
<circle cx="161.3" cy="128.2" r=".74"/>
<circle cx="161.3" cy="128.2" r=".78"/>
<circle cx="161.3" cy="128.2" r=".86"/>
<circle cx="165.7" cy="124.8" r=".77"/>
<circle cx="165.7" cy="124.8" r=".85"/>
<circle cx="165.7" cy="124.8" r=".28"/>
<circle cx="167.6" cy="125.3" r=".73"/>
<circle cx="169.8" cy="125.4" r=".76"/>
<circle cx="169.8" cy="125.4" r=".74"/>
<circle cx="176.1" cy="128.2" r=".73"/>
<circle cx="176.1" cy="128.2" r=".77"/>
<circle cx="176.1" cy="128.2" r=".85"/>
<circle cx="272.7" cy="128.1" r=".78"/>
<circle cx="272.7" cy="128.2" r=".84"/>
<circle cx="272.7" cy="128.2" r=".75"/>
<circle cx="279" cy="128.2" r=".86"/>
<circle cx="279" cy="128.2" r=".73"/>
<circle cx="279" cy="128.2" r=".77"/>
<circle cx="297.4" cy="131.1" r=".82"/>
<circle cx="297.4" cy="131.1" r=".85"/>
<circle cx="347.5" cy="134.6" r="1.22"/>
<circle cx="347.5" cy="134.6" r="1.19"/>
<circle cx="347.5" cy="134.6" r="1.56"/>
<circle cx="347.5" cy="134.6" r="1.43"/>
<circle cx="376.6" cy="134.6" r="1.21"/>
<circle cx="376.6" cy="134.6" r="1.43"/>
<circle cx="376.6" cy="134.6" r="1.57"/>
<circle cx="376.7" cy="134.6" r="1.18"/>
<circle cx="382.9" cy="127.7" r=".84"/>
<circle cx="382.9" cy="127.7" r=".78"/>
<circle cx="383.1" cy="137.1" r=".79"/>
<circle cx="383.1" cy="137.1" r=".85"/>
<circle cx="383.5" cy="125.4" r=".98"/>
<circle cx="383.5" cy="139.5" r=".98"/>
<circle cx="383.6" cy="125.4" r="1.03"/>
<circle cx="383.6" cy="139.5" r="1.03"/>
<circle cx="386" cy="124.9" r=".86"/>
<circle cx="386" cy="124.9" r=".78"/>
<circle cx="390.6" cy="132.5" r="7.6"/>
<circle cx="397.7" cy="125.4" r=".98"/>
<circle cx="397.7" cy="139.5" r=".98"/>
<circle cx="397.7" cy="125.4" r="1.03"/>
<circle cx="397.7" cy="139.5" r="1.03"/>
<circle cx="398.2" cy="127.8" r=".79"/>
<circle cx="347.5" cy="141.5" r="1.21"/>
<circle cx="347.5" cy="141.5" r="1.56"/>
<circle cx="347.5" cy="141.5" r="1.17"/>
<circle cx="347.5" cy="141.5" r="1.43"/>
<circle cx="362.1" cy="141.5" r="1.56"/>
<circle cx="362.1" cy="141.5" r="1.18"/>
<circle cx="362.1" cy="141.5" r="1.21"/>
<circle cx="362.1" cy="141.5" r="1.43"/>
<circle cx="376.6" cy="141.5" r="1.22"/>
<circle cx="376.6" cy="141.5" r="1.19"/>
<circle cx="376.6" cy="141.5" r="1.43"/>
<circle cx="376.6" cy="141.5" r="1.57"/>
<circle cx="385.9" cy="140.2" r=".85"/>
<circle cx="385.9" cy="140.2" r=".78"/>
<circle cx="395.3" cy="140" r=".79"/>
<circle cx="142.9" cy="178.9" r=".47"/>
<circle cx="145.8" cy="167.8" r=".98"/>
<circle cx="145.8" cy="167.8" r=".94"/>
<circle cx="167.7" cy="165.7" r=".34"/>
<circle cx="169.7" cy="165.7" r=".35"/>
<circle cx="174.4" cy="167.8" r=".93"/>
<circle cx="174.4" cy="167.8" r=".98"/>
<circle cx="203" cy="167.8" r=".93"/>
<circle cx="203" cy="167.8" r=".98"/>
<circle cx="231.5" cy="167.8" r=".97"/>
<circle cx="260.1" cy="167.8" r=".97"/>
<circle cx="272.6" cy="165.7" r=".34"/>
<circle cx="288.7" cy="167.8" r=".97"/>
<circle cx="294.6" cy="178.9" r=".48"/>
<circle cx="142.9" cy="187.5" r=".47"/>
<circle cx="145.9" cy="183.2" r=".86"/>
<circle cx="145.9" cy="198.7" r=".93"/>
<circle cx="145.9" cy="198.6" r=".97"/>
<circle cx="156.2" cy="186.2" r="1"/>
<circle cx="174.4" cy="183.2" r=".85"/>
<circle cx="174.4" cy="198.6" r=".92"/>
<circle cx="174.4" cy="198.7" r=".98"/>
<circle cx="203" cy="198.6" r=".92"/>
<circle cx="203" cy="198.7" r=".98"/>
<circle cx="231.6" cy="198.6" r=".96"/>
<circle cx="231.6" cy="198.6" r=".92"/>
<circle cx="260.1" cy="198.6" r=".96"/>
<circle cx="260.1" cy="198.6" r=".92"/>
<circle cx="288.4" cy="183.2" r="3"/>
<circle cx="288.7" cy="198.6" r=".96"/>
<circle cx="288.7" cy="198.6" r=".92"/>
<circle cx="294.6" cy="187.5" r=".48"/>
<circle cx="172.6" cy="206.7" r=".98"/>
<circle cx="293.7" cy="207.3" r=".98"/>
</g>
<path d="M412.4 262.3a2.5 2.5 0 0 0-4.1-1.1 2.5 2.5 0 0 0 1 4.2 2.5 2.5 0 0 0 3.2-2.9l-.1-.2" fill="none" stroke="#000" stroke-width=".3" stroke-dasharray="30.5 1.3 1.3 1.3" stroke-dashoffset="24.5" stroke-linecap="butt"/>
<path d="M414.8 261.5a5 5 0 0 0-8.3-2 5 5 0 0 0 2.2 8.3 5 5 0 0 0 6.2-6l-.1-.3" fill="none" stroke="#000" stroke-width=".3" stroke-dasharray="30.5 1.3 1.3 1.3" stroke-dashoffset="16.7" stroke-linecap="butt"/>
<path d="M362.1 131v14.3" fill="none" stroke="#000" stroke-width=".3" stroke-dasharray="30.5 1.3 1.3 1.3" stroke-dashoffset="25.2"/>
<path d="M287.3 183.2h-.2M288.7 181.8v-.2M288.7 184.6v.2M290.2 183.2h.1" fill="none" stroke="#000" stroke-width=".3" stroke-dasharray="30.5 1.3 1.3 1.3"/>
<path d="M410 255.7v14.9" fill="none" stroke="#000" stroke-width=".3" stroke-dasharray="30.5 1.3 1.3 1.3" stroke-dashoffset="25"/>
<path d="M403.4 263l12.6-.1" fill="none" stroke="#000" stroke-width=".3" stroke-dasharray="30.5 1.3 1.3 1.3" stroke-dashoffset="26.1"/>
<path d="M216 248v5" fill="none" stroke="#000" stroke-width=".3" stroke-dasharray="30.5 1.3 1.3 1.3" stroke-dashoffset="29.9"/>
<path d="M139.7 63.2v29.8M168.7 63.2v29.8M268.7 63.2v29.8M297.7 63.2v29.8" fill="none" stroke="#f00" stroke-width=".3" stroke-dasharray="30.5 1.3 1.3 1.3" stroke-dashoffset="17.5"/>
<g fill="#000">
<path d="M345.1 141.9l-.2 .6-.3-.1z"/>
<path d="M124.6 32.7l.6-.1v.3zM168.1 32.6l.6 .1-.6 .2zM124.6 38.1l.6-.1v.2zM139.1 38l.6 .1-.6 .1z"/>
<path d="M142.7 53.2l.6-.1v.3zM194.1 53.1l.6 .1-.6 .2zM174.4 162.4l.6-.2v.4zM259.5 162.2l.6 .2-.6 .2z"/>
<path d="M301.2 55l.6 .1-.6 .1zM297.7 55.1l.6-.1v.2zM268.1 32.6l.6 .1-.6 .2zM168.7 32.7l.6-.1v.3z"/>
<path d="M155.1 72.3l.6-.1v.3zM181.7 72.2l.6 .1-.6 .2z"/>
<path d="M189.5 63.2l.2 .6h-.4zM189.3 92.4h.4l-.2 .6zM339.4 122.2l.1 .6h-.2zM339.3 143.3h.2l-.1 .6zM308 166.1l.2 .6h-.4zM307.8 199.8h.4l-.2 .6zM304.3 167.8l.1 .6h-.2zM304.2 198h.2l-.1 .6zM120.3 169.8l.1 .6h-.2zM120.2 220.6h.2l-.1 .6zM351.6 180l.2 .6h-.4zM351.4 182.8h.4l-.2 .6z"/>
<path d="M124.6 118.9l.6-.1v.3zM301.2 118.8l.6 .1-.6 .2zM160.1 68.6l.6-.2v.3zM176.7 68.4l.6 .2-.6 .1zM182.3 93.8l-.2 .6h.3zM168.7 93.8l-.1 .6h.2zM362.1 147l.6-.1v.3zM378.6 146.9l.6 .1-.6 .2zM124.6 162.4l.6-.2v.4zM145.2 162.2l.6 .2-.6 .2zM145.8 162.4l.6-.2v.4zM173.8 162.2l.6 .2-.6 .2zM145.8 184.1l-.1 .6h.3zM146.8 198.9l.5 .3 .1-.3zM288.7 199.6l-.2 .6h.4z"/>
<path d="M378.9 118l.6 .2-.6 .2zM344.6 118.2l.6-.2v.4z"/>
<path d="M361.5 146.9l.6 .1-.6 .2zM345.1 147l.6-.1v.3zM301.2 162.2l.6 .2-.6 .2zM288.7 162.4l.6-.2v.4z"/>
<path d="M288.1 162.2l.6 .2-.6 .2zM260.1 162.4l.6-.2v.4z"/>
<path d="M356.8 177.7l.6-.2v.3zM355.1 177.5l.6 .2-.6 .1z"/>
</g>
<g font-size="6.3">
<text x="282.1" y="250.3">名称</text>
<text x="347.1" y="250.3">图号</text>
<text x="282.1" y="260.3">材质</text>
<text x="347.1" y="260.3">质量</text>
<text x="383.3" y="262.1">视</text>
<text x="383.3" y="269.9">图</text>
<text x="282.1" y="270.3">版次</text>
<text x="347.1" y="270.3">比例</text>
</g>
<g font-size="4.2">
<text x="4.8" y="237.6">注意：1.行走平行度（正面+侧面），450行程内，≤±0.03mm，1000行程内，≤±0.05mm。</text>
<text x="12.2" y="243.3">2.本体形变，450行程内，≤±0.03mm，1000行程内，≤±0.05mm。</text>
<text x="18.6" y="251.3">型号/规格</text>
<text x="69.5" y="251.3">GTH12-350-BR-M40-C4</text>
<text x="300.8" y="249.5">GTH12-350-BR-M40-C4</text>
<text x="14.4" y="258.3">螺杆型号/规格</text>
<text x="19.7" y="263.9">有效行程</text>
<text x="63.7" y="258.3">1605</text>
<text x="86.5" y="263.9">350</text>
<text x="89.9" y="258.3">1610</text>
<text x="111.7" y="258.3">1620</text>
<text x="19.7" y="269.5">精度等级</text>
<text x="87.6" y="269.5">C7</text>
<text x="259" y="267">2022/9/29</text>
<text x="19.7" y="275.2">马达容量</text>
<text x="74.9" y="275.2">400W（无刹车）</text>
<text x="15.5" y="280.8">重复定位精度</text>
<text x="86.7" y="280.8">0.02</text>
<text x="9.1" y="286.4">感应开关方式及数量</text>
<text x="72.7" y="286.4">外挂型三只（C4）</text>
<text x="15.5" y="292">建议最快速度</text>
<text x="60.5" y="292">250MM/S</text>
<text x="86.7" y="292">500MM/S</text>
<text x="107.4" y="292">1000MM/S</text>
</g>
<g font-size="4.1">
<text x="374.2" y="179.5">I</text>
<text x="292.4" y="184.8">I</text>
<text x="368.1" y="184.7">2 : 3.5</text>
</g>
<g font-size="3.5">
<text x="132.8" y="34">154.50 滑台原始位置</text>
<text x="209.5" y="34">350 有效行程</text>
<text x="93.4" y="39.4">53 滑台极限位置 1</text>
<text x="170.9" y="54.5">182</text>
<text x="304.6" y="56.3">14.50 滑台极限位置 1</text>
<text x="171.8" y="69.8">60</text>
<text x="171.8" y="73.6">95</text>
<text x="190.8" y="80.5" transform="rotate(-90 190.8 80.5)">104</text>
<text x="141.2" y="101.1">2 x</text>
<text x="151.6" y="101.1">6 H7</text>
<text x="164.8" y="101.1">8</text>
<text x="183.9" y="101.1">8 x M6 贯穿</text>
<text x="359.5" y="119.4">122</text>
<text x="201.3" y="120.2">620.50</text>
<text x="340.7" y="133.6" transform="rotate(-90 340.7 133.6)">76</text>
<text x="330.9" y="147">基准面</text>
<text x="349.1" y="148.3">59.50</text>
<text x="369.4" y="148.3">60</text>
<text x="133.1" y="163.6">74.50</text>
<text x="155.2" y="163.6">100</text>
<text x="212.1" y="163.6">300</text>
<text x="272.2" y="163.6">100</text>
<text x="291.5" y="163.6">46</text>
<text x="360.4" y="178.9">2</text>
<text x="305.6" y="184.7" transform="rotate(-90 305.6 184.7)">108</text>
<text x="309.3" y="184.7" transform="rotate(-90 309.3 184.7)">120</text>
<text x="147.5" y="187.5">2 x</text>
<text x="157.9" y="187.5">6 H7</text>
<text x="171.1" y="187.5">6</text>
<text x="356.4" y="191.4" transform="rotate(-90 356.4 191.4)">6</text>
<text x="349.4" y="195.7" transform="rotate(-90 349.4 195.7)">+0.012</text>
<text x="352.9" y="193.9" transform="rotate(-90 352.9 193.9)">0</text>
<text x="121.6" y="198.4" transform="rotate(-90 121.6 198.4)">180</text>
<text x="352.9" y="199.2" transform="rotate(-90 352.9 199.2)">6</text>
<text x="170.9" y="204.4">8 x M8</text>
<text x="174.2" y="208">6.5 贯穿</text>
<text x="187.5" y="204.4">16</text>
<text x="290.3" y="205">4 x M8</text>
<text x="295.3" y="208.5">6.5 贯穿</text>
<text x="306.9" y="205">16</text>
<text x="221.4" y="246.8">1</text>
<text x="221.4" y="251.8">2</text>
<text x="218.8" y="256.8">序号</text>
<text x="232.2" y="256.8">修 订 版 次</text>
<text x="257.5" y="256.8">设计变更编号</text>
<text x="228.2" y="261.8">设</text>
<text x="240.1" y="261.8">计</text>
<text x="252" y="261.8">变</text>
<text x="263.9" y="261.8">更</text>
<text x="219.1" y="266.7">设 计</text>
<text x="366.6" y="269.3">1:3.5</text>
<text x="219.1" y="271.7">校 核</text>
<text x="219.1" y="276.7">批 准</text>
<text x="222.9" y="282.7">技术要求：</text>
<text x="231.8" y="287.3">1、未标注公差全部 0.1</text>
<text x="231.7" y="291.8">2、未标注倒角全部C0.3</text>
</g>
</svg>
